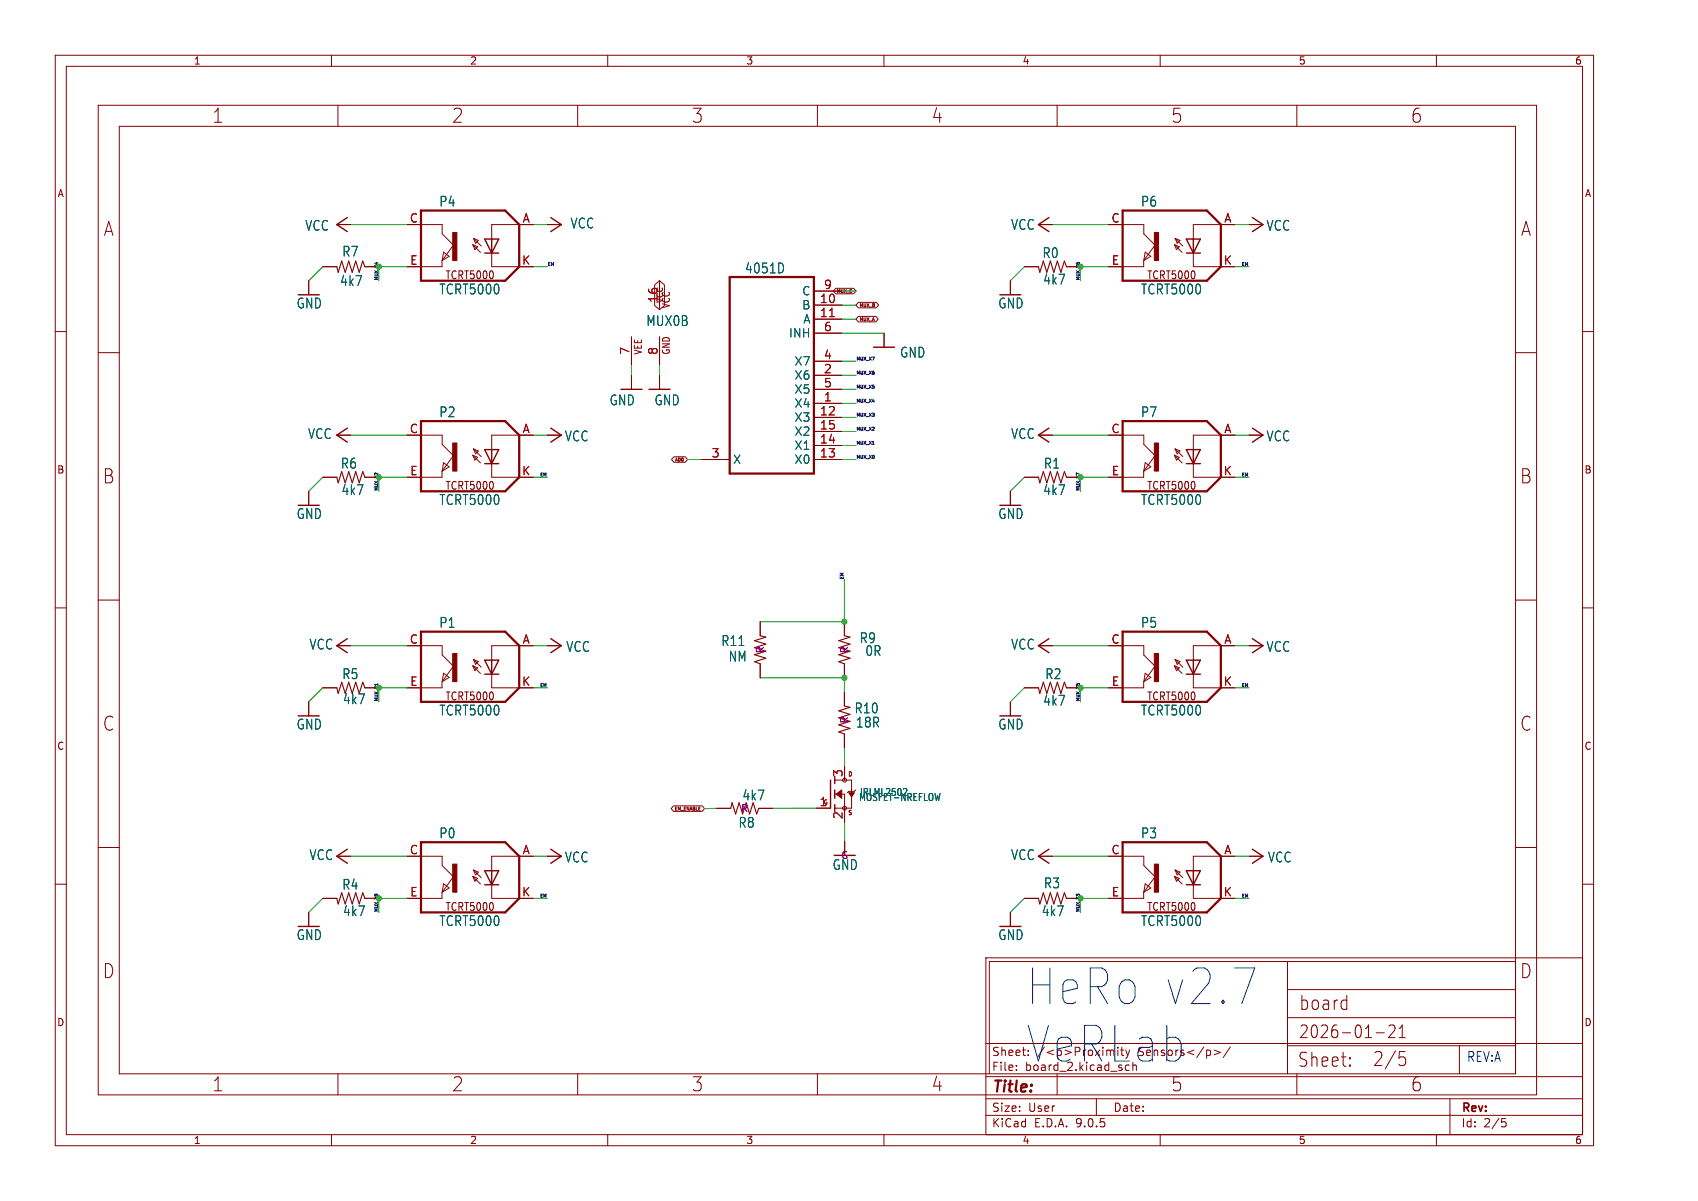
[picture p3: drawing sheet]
<svg xmlns="http://www.w3.org/2000/svg" width="297mm" height="210mm" viewBox="0 0 297 210" stroke-linecap="round" stroke-linejoin="round" font-family="sans-serif">
<g fill="none" stroke="#840000" stroke-width=".17">
<path d="M9.7 9.7h269v190.6h-269zM11.6 11.6h265.2v186.8h-265.2zM17.2 18.4h251.6v173.1h-251.6zM58 9.7v1.9M59.1 18.4v3.7M101 18.4v3.7M106.3 9.7v1.9M143 18.4v3.7M154.6 9.7v1.9M184.9 18.4v3.7M202.9 9.7v1.9M226.8 18.4v3.7"/>
<path d="M251.2 9.7v1.9M20.9 22.1h244.2v165.7h-244.2zM58.9 39.3h2.5M73.6 39.3h3.7M77.3 39.3v1.6l2 2-2 2.7M90.8 39.3h-4.8v2.5M95.7 39.3h2.5M181.6 39.3h2.5M196.4 39.3h3.6l.1 1.6 1.9 2-1.9 2.7M213.5 39.3h-4.8v2.5M218.5 39.3h2.4M9.7 58h1.9"/>
<path d="M54 49.1v2.4M56.5 46.6h2.4M63.8 46.6h2.5M77.3 45.6v1h-6.1M77.6 44.1l1 .7-1.3 .8zM82.7 42.8l.9 .4-.5 .4zM82.7 42.8l1.3 1.3M82.8 41.7l.9 .3-.5 .5zM82.8 41.7l1.4 1.3M86 44.3v2.3h4.8M110.5 58.9v4.9M114.5 49.8l.9-.7 .8 .7v3.6l-.8 .8-.9-.8z"/>
<path d="M115.4 49.1v4.9M115.4 58.9v4.9M142.4 58.3h4.9M142.4 55.8h4.9M142.4 53.4h4.9M142.4 50.9h4.9M146.2 50.4h3.1l.4 .5-.4 .5h-3.1l-.4-.5zM150.1 52.9h3.2l.4 .5-.4 .4h-3.2l-.4-.4zM150.1 55.3h3.1l.4 .5-.4 .5h-3.1l-.4-.5zM154.6 58.3v2.4M176.7 49.1v2.4M179.2 46.6h2.4"/>
<path d="M186.5 46.6h2.5M200 45.6v1h-6.1M200.3 44.1l1 .7-1.2 .8zM205.4 42.8l.9 .4-.5 .4zM205.4 42.8l1.4 1.3M205.5 41.7l.9 .3-.5 .5zM205.5 41.7l1.4 1.3M208.7 44.3v2.3h4.8M276.8 58h1.9M17.2 61.7h3.7M58.9 76.1h2.5M73.6 76.1h3.7"/>
<path d="M77.3 76.1v1.6l2 2-2 2.7M82.7 79.6l.9 .4-.5 .5zM82.7 79.6l1.3 1.3M82.8 78.5l.9 .4-.5 .5zM82.8 78.5l1.4 1.3M90.8 76.1h-4.8v2.5M95.7 76.1h2.5M110.5 65.6v2.5M115.4 65.6v2.5M117.9 79.9h2l.4 .5-.4 .4h-2l-.4-.4zM142.4 77.9h4.9M142.4 75.4h4.9"/>
<path d="M142.4 73h4.9M142.4 70.5h4.9M142.4 68.1h4.9M142.4 65.6h4.9M142.4 63.2h4.9M181.6 76.1h2.5M196.4 76.1h3.7v1.6l1.9 2-1.9 2.7M205.4 79.6l.9 .4-.5 .5zM205.4 79.6l1.4 1.3M205.5 78.5l.9 .4-.5 .5zM205.5 78.5l1.4 1.3M213.5 76.1h-4.8v2.5"/>
<path d="M218.5 76.1h2.4M265.1 61.7h3.7M54 85.9v2.5M56.5 83.5h2.4M63.8 83.5h2.5M77.3 82.4v1.1h-6.1M77.6 80.9l1 .7-1.3 .8zM86 81.1v2.4h4.8M122.7 80.4h4.9M142.4 80.4h4.9M176.7 85.9v2.5M179.2 83.5h2.4"/>
<path d="M186.5 83.5h2.5M200 82.4v1.1h-6.1M200.3 80.9l1 .7-1.2 .8zM208.7 81.1v2.4h4.8M9.7 106.3h1.9M17.2 104.9h3.7M58.9 112.9h2.5M73.6 112.9h3.7M77.3 119.2v1.1h-6.1M77.3 112.9v1.6l2 2-2 2.7M77.6 117.7l1 .8-1.3 .7zM82.7 116.4l.9 .4-.5 .5z"/>
<path d="M82.7 116.4l1.3 1.4M82.8 115.3l.9 .4-.5 .5zM82.8 115.3l1.4 1.4M86 117.9v2.4h4.8M90.8 112.9h-4.8v2.5M95.7 112.9h2.5M133 108.7v2.5M133 116.1v2.4M147.7 108.7v2.5M147.7 116.1v2.4M181.6 112.9h2.5M196.4 112.9h3.6l.1 1.6 1.9 2-1.9 2.7"/>
<path d="M200 119.2v1.1h-6.1M200.3 117.7l1 .8-1.2 .7zM205.4 116.4l.9 .4-.5 .5zM205.4 116.4l1.4 1.4M205.5 115.3l.9 .4-.5 .5zM205.5 115.3l1.4 1.4M208.7 117.9v2.4h4.8M213.5 112.9h-4.8v2.5M218.5 112.9h2.4M265.1 104.9h3.7M276.8 106.3h1.9M54 122.7v2.5"/>
<path d="M56.5 120.3h2.4M63.8 120.3h2.5M146 138.9h1.7v4.9M146 136.4h3v4.9h-3M147.7 121v2.4M147.7 128.3v2.5M147.7 134v2.4M149.7 138.1l-.3 .3h-.9l-.3 .2M176.7 122.7v2.5M179.2 120.3h2.4M186.5 120.3h2.5M9.7 154.6h1.9"/>
<path d="M17.2 148.2h3.7M54 159.5v2.5M56.5 157.1h2.4M58.9 149.7h2.5M63.8 157.1h2.5M73.6 149.7h3.7M77.3 156v1.1h-6.1M77.3 149.7v1.6l2 2-2 2.7M77.6 154.5l1 .8-1.3 .7zM82.7 153.2l.9 .4-.5 .5zM82.7 153.2l1.3 1.4M82.8 152.1l.9 .4-.5 .5z"/>
<path d="M82.8 152.1l1.4 1.4M86 154.7v2.4h4.8M90.8 149.7h-4.8v2.6M95.7 149.7h2.5M117.8 140.9h5l.4 .5-.4 .5h-5l-.4-.5zM125.4 141.3h2.4M132.7 141.3h2.5M142.8 141.3h2.5M147.7 147.1v2.5M176.7 159.5v2.5M179.2 157.1h2.4M181.6 149.7h2.5"/>
<path d="M186.5 157.1h2.5M196.4 149.7h3.6l.1 1.6 1.9 2-1.9 2.7M200 156v1.1h-6.1M200.3 154.5l1 .8-1.2 .7zM205.4 153.2l.9 .4-.5 .5zM205.4 153.2l1.4 1.4M205.5 152.1l.9 .4-.5 .5zM205.5 152.1l1.4 1.4M208.7 154.7v2.4h4.8M213.5 149.7h-4.8v2.6M218.5 149.7h2.4M265.1 148.2h3.7"/>
<path d="M276.8 154.6h1.9M172.4 167.5h104.4v30.9h-104.4zM225.2 168.1v19.7M225.2 173h39.9M225.2 178h39.9M242.9 179.4l.3-.2h.5a.63 .63 0 0 1 .2 1l-1 1.2h1.1M244.7 179.9l.6-.7v2.2M265.1 168.1h-92.1v19.7M58 198.4v1.9M59.1 187.8v3.7M101 187.8v3.7M106.3 198.4v1.9"/>
<path d="M143 187.8v3.7M154.6 198.4v1.9M172.4 195h104.4M172.4 192.1h104.4M172.4 188.3h104.4M172.4 182.5h104.4M184.9 187.8v3.7M191.8 192.1v2.9M202.9 198.4v1.9M212.4 183.6l1.1 .4-1.1 .4M215.2 183.1l-1.2 1.8M225.2 182.9h39.9"/>
<path d="M226.8 187.8v3.7M240.7 180.6h1.4M244.7 181.4h1.1M244.8 183.9h1M245 184.8h.5l.4 .5v.6l-.2 .3-.7 .1M251.2 198.4v1.9M253.6 192.1v6.3M255.3 182.9v4.9M262.7 195.6h.7M262.8 196.1h.4l.2 .3-.1 .6h-.5"/>
<circle cx="147.7" cy="136.4" r=".35"/>
<circle cx="147.7" cy="141.3" r=".35"/>
</g>
<g fill="none" stroke="#840000" stroke-width=".25">
<path d="M60.7 38l-1.8 1.3 1.8 1.2M96.3 38l1.9 1.3-1.9 1.2M183.5 38l-1.9 1.3 1.9 1.2M219.1 38l1.8 1.3-1.8 1.2M84.8 41.8h2.4l-1.2 2.5zM84.8 44.3h2.4M86 41.8v2.5M207.5 41.8h2.5l-1.3 2.5zM207.5 44.3h2.5M208.7 41.8v2.5M60.7 74.9l-1.8 1.2 1.8 1.2M84.8 78.6h2.4l-1.2 2.5z"/>
<path d="M86 78.6v2.5M96.3 74.9l1.9 1.2-1.9 1.2M108.6 68.1h3.7M113.5 68.1h3.7M152.8 60.7h3.7M183.5 74.9l-1.9 1.2 1.9 1.2M207.5 78.6h2.5l-1.3 2.5zM208.7 78.6v2.5M219.1 74.9l1.8 1.2-1.8 1.2M84.8 81.1h2.4M207.5 81.1h2.5M60.7 111.7l-1.8 1.2 1.8 1.2"/>
<path d="M84.8 115.4h2.4l-1.2 2.5zM84.8 117.9h2.4M86 115.4v2.5M96.3 111.7l1.9 1.2-1.9 1.2M183.5 111.7l-1.9 1.2 1.9 1.2M207.5 115.4h2.5l-1.3 2.5zM207.5 117.9h2.5M208.7 115.4v2.5M219.1 111.7l1.8 1.2-1.8 1.2M145.3 136.4v4.9M146 136.4v.6M146 138.1v1.5"/>
<path d="M60.7 148.5l-1.8 1.2 1.8 1.3M84.8 152.3h2.4l-1.2 2.4zM84.8 154.7h2.4M86 152.3v2.4M96.3 148.5l1.9 1.2-1.9 1.3M145.9 149.6h3.7M146 140.7v1.2M183.5 148.5l-1.9 1.2 1.9 1.3M207.5 152.3h2.5l-1.3 2.4zM207.5 154.7h2.5M208.7 152.3v2.4M219.1 148.5l1.8 1.2-1.8 1.3"/>
</g>
<g fill="none" stroke="#840000" stroke-width=".2">
<path d="M58.9 46.6l.3 1 .6-1.9 .6 1.9 .6-1.9 .6 1.9 .6-1.9 .6 1.9 .6-1.9 .4 .9M181.6 46.6l.3 1 .6-1.9 .6 1.9 .6-1.9 .6 1.9 .6-1.9 .7 1.9 .6-1.9 .3 .9M58.9 83.5l.3 .9 .6-1.9 .6 1.9 .6-1.9 .6 1.9 .6-1.9 .6 1.9 .6-1.9 .4 1M181.6 83.5l.3 .9 .6-1.9 .6 1.9 .6-1.9 .6 1.9 .6-1.9 .7 1.9 .6-1.9 .3 1M132 114.5l2 .6-2 .6 1 .4M133 111.2l1 .2-2 .6 2 .6M146.7 114.5l2 .6-2 .6 1 .4M147.7 111.2l1 .2-2 .6 2 .6M58.9 120.3l.3 1 .6-2 .6 2 .6-2 .6 2 .6-2 .6 2 .6-2 .4 1M146.7 126.8l2 .6-2 .6 1 .3M147.7 123.4l1 .3-2 .6 2 .6M181.6 120.3l.3 1 .6-2 .6 2 .6-2 .6 2 .6-2 .7 2 .6-2 .3 1"/>
<path d="M58.9 157.1l.3 1 .6-2 .6 2 .6-2 .6 2 .6-2 .6 2 .6-2 .4 1M129.3 140.4l-.6 1.9-.6-1.9-.3 .9M132.7 141.3l-.4 1-.6-1.9-.6 1.9M181.6 157.1l.3 1 .6-2 .6 2 .6-2 .6 2 .6-2 .7 2 .6-2 .3 1"/>
</g>
<path d="M73.6 36.8h14.8l2.4 2.5v7.3l-2.4 2.5h-14.8v-9.8M196.4 36.8h14.7l2.4 2.5v7.3l-2.4 2.5h-14.7v-9.8M127.6 48.4h14.8v34.4h-14.8zM73.6 73.6h14.8l2.4 2.5v7.4l-2.4 2.4h-14.8v-9.8M196.4 73.6h14.7l2.4 2.5v7.4l-2.4 2.4h-14.7v-9.8M73.6 110.5h14.8l2.4 2.4v7.4l-2.4 2.4h-14.8v-9.8M196.4 110.5h14.7l2.4 2.4v7.4l-2.4 2.4h-14.7v-9.8M73.6 147.3h14.8l2.4 2.4v7.4l-2.4 2.4h-14.8v-9.8M196.4 147.3h14.7l2.4 2.4v7.4l-2.4 2.4h-14.7v-9.8" fill="none" stroke="#840000" stroke-width=".39"/>
<g fill="#840000" stroke="#840000" stroke-width=".17">
<path d="M79.2 151.1h.7v4.9h-.7z"/>
<path d="M79.2 114.3h.7v4.9h-.7z"/>
<path d="M79.2 40.6h.7v5h-.7z"/>
<path d="M201.9 151.1h.7v4.9h-.7z"/>
<path d="M201.9 77.5h.7v4.9h-.7z"/>
<path d="M79.2 77.5h.7v4.9h-.7z"/>
<path d="M201.9 114.3h.7v4.9h-.7z"/>
<path d="M201.9 40.6h.7v5h-.7z"/>
<path d="M146.3 138.9l.9-.8v1.5z"/>
<path d="M148.5 138.6h.9l-.4 .8z"/>
</g>
<path d="M145.1 55.4h.8" fill="none" stroke="#a90000" stroke-width=".17"/>
<path d="M136.9 46.2l.1 .5-.1 .8M158.2 137.9l.4 .1v.4" fill="none" stroke="#006464" stroke-width=".17"/>
<path d="M152.6 77.7h.3M66.1 119.5v.4" fill="none" stroke="#0f0f0f" stroke-width=".17"/>
<g fill="none" stroke="#009600" stroke-width=".17">
<path d="M61.4 39.3h9.8M93.3 39.3h2.4M184.1 39.3h9.8M216 39.3h2.5M56.5 46.6l-2.5 2.5M71.2 46.6h-4.9v2.5M93.3 46.6h2.4M147.3 55.8h2.4M147.3 58.3h7.3M147.3 50.9h2.4M147.3 53.4h2.4M179.2 46.6l-2.5 2.5"/>
<path d="M193.9 46.6h-4.9v2.5M216 46.6h2.5M61.4 76.1h9.8M93.3 76.1h2.4M110.5 63.8v1.8M115.4 63.8v1.8M147.3 73h2.4M147.3 75.4h2.4M147.3 77.9h2.4M147.3 65.6h2.4M147.3 70.5h2.4M147.3 68.1h2.4"/>
<path d="M147.3 63.2h2.4M184.1 76.1h9.8M216 76.1h2.5M56.5 83.5l-2.5 2.4M71.2 83.5h-4.9v2.4M93.3 83.5h2.4M120.3 80.4h2.4M147.3 80.4h2.4M179.2 83.5l-2.5 2.4M193.9 83.5h-4.9v2.4M216 83.5h2.5M61.4 112.9h9.8"/>
<path d="M93.3 112.9h2.4M133 118.5h14.7v2.5M147.7 101.3v7.4h-14.7M184.1 112.9h9.8M216 112.9h2.5M56.5 120.3l-2.5 2.4M71.2 120.3h-4.9v2.4M93.3 120.3h2.4M147.7 130.8v3.2M179.2 120.3l-2.5 2.4M193.9 120.3h-4.9v2.4M216 120.3h2.5"/>
<path d="M56.5 157.1l-2.5 2.4M61.4 149.7h9.8M71.2 157.1h-4.9v2.4M93.3 149.7h2.4M93.3 157.1h2.4M125.4 141.3l-2.2 .1M142.8 141.3h-7.6M147.7 143.8v3.3M179.2 157.1l-2.5 2.4M184.1 149.7h9.8M193.9 157.1h-4.9v2.4M216 149.7h2.5"/>
<path d="M216 157.1h2.5"/>
</g>
<g fill="#009600" stroke="#009600" stroke-width=".17">
<circle cx="189" cy="120.3" r=".44"/>
<circle cx="189" cy="157.1" r=".44"/>
<circle cx="66.3" cy="46.6" r=".44"/>
<circle cx="66.3" cy="83.5" r=".44"/>
<circle cx="147.7" cy="108.7" r=".44"/>
<circle cx="189" cy="46.6" r=".44"/>
<circle cx="66.3" cy="120.3" r=".44"/>
<circle cx="66.3" cy="157.1" r=".44"/>
<circle cx="147.7" cy="118.5" r=".44"/>
<circle cx="189" cy="83.5" r=".44"/>
</g>
<g font-size="8.7" fill="#0000c2">
<text x="179.3" y="176.3">HeRo v2.7</text>
<text x="179.3" y="186.3">VeRLab</text>
</g>
<g font-size="3.4" fill="#840000">
<text x="37.1" y="21.7">1</text>
<text x="79" y="21.7">2</text>
<text x="121" y="21.7">3</text>
<text x="162.9" y="21.7">4</text>
<text x="204.8" y="21.7">5</text>
<text x="246.8" y="21.7">6</text>
<text x="18.1" y="41.5">A</text>
<text x="266" y="41.5">A</text>
<text x="17.9" y="84.7">B</text>
<text x="265.8" y="84.7">B</text>
<text x="17.9" y="128">C</text>
<text x="265.8" y="128">C</text>
<text x="17.9" y="171.3">D</text>
<text x="265.8" y="171.3">D</text>
<text x="227.2" y="176.8">board</text>
<text x="37.1" y="191.1">1</text>
<text x="79" y="191.1">2</text>
<text x="121" y="191.1">3</text>
<text x="162.9" y="191.1">4</text>
<text x="204.8" y="191.1">5</text>
<text x="227" y="186.8">Sheet:</text>
<text x="240.1" y="186.6">2/5</text>
<text x="246.8" y="191.1">6</text>
</g>
<text font-size="3.1" fill="#840000" x="227.2" y="181.7">2026-01-21</text>
<text font-size="2.7" fill="#840000" x="173.4" y="191.6">Title:</text>
<g font-size="2.4" fill="#006464">
<text x="53.3" y="40.6">VCC</text>
<text x="76.8" y="36.3">P4</text>
<text x="99.7" y="40.1">VCC</text>
<text x="176.8" y="40.4">VCC</text>
<text x="199.5" y="36.3">P6</text>
<text x="221.4" y="40.6">VCC</text>
<text x="59.8" y="45.1">R7</text>
<text x="182.3" y="45.3">R0</text>
<text x="59.4" y="50.2">4k7</text>
<text x="76.8" y="51.7">TCRT5000</text>
<text x="130.2" y="48">4051D</text>
<text x="182.4" y="50">4k7</text>
<text x="199.5" y="51.7">TCRT5000</text>
<text x="51.8" y="54.1">GND</text>
<text x="113" y="57.2">MUX0B</text>
<text x="174.5" y="54.1">GND</text>
<text x="157.3" y="62.7">GND</text>
<text x="106.5" y="71.1">GND</text>
<text x="114.4" y="71.1">GND</text>
<text x="53.8" y="77">VCC</text>
<text x="76.8" y="73.2">P2</text>
<text x="98.7" y="77.4">VCC</text>
<text x="176.8" y="77">VCC</text>
<text x="199.5" y="73.2">P7</text>
<text x="221.4" y="77.4">VCC</text>
<text x="59.5" y="82.1">R6</text>
<text x="182.5" y="82.1">R1</text>
<text x="59.7" y="86.8">4k7</text>
<text x="76.8" y="88.5">TCRT5000</text>
<text x="182.4" y="86.8">4k7</text>
<text x="199.5" y="88.5">TCRT5000</text>
<text x="51.8" y="91">GND</text>
<text x="174.5" y="91">GND</text>
<text x="54" y="113.8">VCC</text>
<text x="76.8" y="110">P1</text>
<text x="126.1" y="113.2">R11</text>
<text x="150.3" y="112.7">R9</text>
<text x="176.8" y="113.8">VCC</text>
<text x="199.5" y="110">P5</text>
<text x="59.8" y="119">R5</text>
<text x="99" y="114.2">VCC</text>
<text x="127.4" y="115.9">NM</text>
<text x="151.3" y="114.9">0R</text>
<text x="182.8" y="119">R2</text>
<text x="221.4" y="114.2">VCC</text>
<text x="59.9" y="123.4">4k7</text>
<text x="76.8" y="125.3">TCRT5000</text>
<text x="149.4" y="124.9">R10</text>
<text x="182.4" y="123.6">4k7</text>
<text x="199.5" y="125.3">TCRT5000</text>
<text x="51.8" y="127.8">GND</text>
<text x="149.6" y="127.4">18R</text>
<text x="174.5" y="127.8">GND</text>
<text x="129.8" y="140.2">4k7</text>
<text x="76.8" y="146.8">P0</text>
<text x="129.1" y="144.9">R8</text>
<text x="199.5" y="146.8">P3</text>
<text x="54" y="150.6">VCC</text>
<text x="59.8" y="155.8">R4</text>
<text x="98.7" y="151">VCC</text>
<text x="145.5" y="152.3">GND</text>
<text x="176.8" y="150.6">VCC</text>
<text x="182.5" y="155.5">R3</text>
<text x="221.7" y="151">VCC</text>
<text x="59.9" y="160.4">4k7</text>
<text x="182.1" y="160.4">4k7</text>
<text x="51.8" y="164.6">GND</text>
<text x="76.8" y="162.1">TCRT5000</text>
<text x="174.5" y="164.6">GND</text>
<text x="199.5" y="162.1">TCRT5000</text>
</g>
<text font-size="2.4" fill="#0000c2" x="256.5" y="185.8">REV:A</text>
<g font-size="2.1" fill="#a90000">
<text x="71.6" y="39">C</text>
<text x="91.3" y="39">A</text>
<text x="194.3" y="39">C</text>
<text x="214.1" y="39">A</text>
<text x="71.7" y="46.4">E</text>
<text x="91.2" y="46.4">K</text>
<text x="194.4" y="46.4">E</text>
<text x="214" y="46.4">K</text>
<text x="115.1" y="53" transform="rotate(-90 115.1 53)">16</text>
<text x="143.3" y="53.1">10</text>
<text x="144" y="50.7">9</text>
<text x="143.3" y="55.6">11</text>
<text x="144" y="58">6</text>
<text x="110.2" y="62.1" transform="rotate(-90 110.2 62.1)">7</text>
<text x="115.1" y="62.1" transform="rotate(-90 115.1 62.1)">8</text>
<text x="144" y="65.4">2</text>
<text x="144" y="62.9">4</text>
<text x="144" y="70.3">1</text>
<text x="144" y="67.8">5</text>
<text x="71.6" y="75.8">C</text>
<text x="91.3" y="75.8">A</text>
<text x="143.3" y="77.7">14</text>
<text x="143.3" y="75.2">15</text>
<text x="143.3" y="72.7">12</text>
<text x="194.3" y="75.8">C</text>
<text x="214.1" y="75.8">A</text>
<text x="71.7" y="83.2">E</text>
<text x="91.2" y="83.2">K</text>
<text x="124.4" y="80.1">3</text>
<text x="143.3" y="80.1">13</text>
<text x="194.4" y="83.2">E</text>
<text x="214" y="83.2">K</text>
<text x="71.6" y="112.7">C</text>
<text x="91.3" y="112.7">A</text>
<text x="194.3" y="112.7">C</text>
<text x="214.1" y="112.7">A</text>
<text x="71.7" y="120">E</text>
<text x="91.2" y="120">K</text>
<text x="194.4" y="120">E</text>
<text x="214" y="120">K</text>
<text x="147.5" y="136" transform="rotate(-90 147.5 136)">3</text>
<text x="143.3" y="141.1">1</text>
<text x="147.5" y="143.3" transform="rotate(-90 147.5 143.3)">2</text>
<text x="71.6" y="149.5">C</text>
<text x="91.3" y="149.5">A</text>
<text x="194.3" y="149.5">C</text>
<text x="214.1" y="149.5">A</text>
<text x="71.7" y="156.8">E</text>
<text x="91.2" y="156.8">K</text>
<text x="194.4" y="156.8">E</text>
<text x="214" y="156.8">K</text>
</g>
<g font-size="2.1" fill="#006464">
<text x="140.3" y="51.9">C</text>
<text x="137.9" y="59.2">INH</text>
<text x="140.3" y="54.3">B</text>
<text x="140.5" y="56.8">A</text>
<text x="138.9" y="64.1">X7</text>
<text x="138.9" y="71.5">X4</text>
<text x="138.9" y="69">X5</text>
<text x="138.9" y="66.6">X6</text>
<text x="138.9" y="76.4">X2</text>
<text x="138.9" y="73.9">X3</text>
<text x="128.1" y="81.3">X</text>
<text x="138.9" y="81.3">X0</text>
<text x="138.9" y="78.9">X1</text>
</g>
<g font-size="2" fill="#840000">
<text x="173.4" y="184.9">Sheet:</text>
<text x="173.4" y="187.5">File:</text>
<text x="179.3" y="187.5">board_2.kicad_sch</text>
<text x="173.4" y="197.3">KiCad</text>
<text x="173.4" y="194.6">Size:</text>
<text x="179.8" y="194.6">User</text>
<text x="180.9" y="197.3">E.D.A.</text>
<text x="188.2" y="197.3">9.0.5</text>
<text x="194.7" y="194.6">Date:</text>
<text x="255.5" y="194.8">Rev:</text>
<text x="255.5" y="197.3">Id:</text>
<text x="259.5" y="197.3">2/5</text>
</g>
<g font-size="2" fill="#0000c2">
<text x="181.4" y="184.9">/&lt;p&gt;Proximity</text>
<text x="199.1" y="184.9">Sensors&lt;/p&gt;/</text>
</g>
<g font-size="1.9" fill="#006464">
<text x="77.8" y="49">TCRT5000</text>
<text x="200.6" y="49">TCRT5000</text>
<text x="77.8" y="85.8">TCRT5000</text>
<text x="200.6" y="85.8">TCRT5000</text>
<text x="77.8" y="122.7">TCRT5000</text>
<text x="200.6" y="122.7">TCRT5000</text>
<text x="77.8" y="159.5">TCRT5000</text>
<text x="200.6" y="159.5">TCRT5000</text>
</g>
<g font-size="1.7" fill="#840000">
<text x="33.8" y="11.5">1</text>
<text x="82.1" y="11.5">2</text>
<text x="130.5" y="11.5">3</text>
<text x="178.8" y="11.5">4</text>
<text x="227.1" y="11.5">5</text>
<text x="275.4" y="11.5">6</text>
<text x="10" y="34.7">A</text>
<text x="277.1" y="34.7">A</text>
<text x="117.4" y="54" transform="rotate(-90 117.4 54)">VCC</text>
<text x="112.5" y="62.1" transform="rotate(-90 112.5 62.1)">VEE</text>
<text x="117.4" y="62.1" transform="rotate(-90 117.4 62.1)">GND</text>
<text x="9.9" y="83">B</text>
<text x="277.1" y="83">B</text>
<text x="9.9" y="131.3">C</text>
<text x="277.1" y="131.3">C</text>
<text x="9.9" y="179.6">D</text>
<text x="277.1" y="179.6">D</text>
<text x="33.8" y="200.2">1</text>
<text x="82.1" y="200.2">2</text>
<text x="130.5" y="200.2">3</text>
<text x="178.8" y="200.2">4</text>
<text x="227.1" y="200.2">5</text>
<text x="275.4" y="200.2">6</text>
</g>
<g font-size="1.7" fill="#840084">
<text x="133.8" y="114.3" transform="rotate(-90 133.8 114.3)">R</text>
<text x="148.5" y="114.3" transform="rotate(-90 148.5 114.3)">R</text>
<text x="148.5" y="126.6" transform="rotate(-90 148.5 126.6)">R</text>
<text x="129.6" y="142.2">R</text>
<text x="147" y="150.4">G</text>
</g>
<g font-size="1.7" fill="#006464">
<text x="150.2" y="140.3">MOSFET-NREFLOW</text>
<text x="150.3" y="139.4">IRLML2502</text>
</g>
<text font-size="1.4" fill="#a90000" x="116.1" y="53.1" transform="rotate(-90 116.1 53.1)">VCC</text>
<g font-size="1.1" fill="#840000">
<text x="148.2" y="136">D</text>
<text x="148.2" y="142.7">S</text>
</g>
<text font-size="1.1" fill="#a90000" x="143.9" y="140.9">G</text>
<g font-size=".8" fill="#0f0f0f">
<text x="95.7" y="46.5">EM</text>
<text x="217" y="46.5">EM</text>
<text x="66.2" y="49.1" transform="rotate(-90 66.2 49.1)">MUX_X4</text>
<text x="188.9" y="49.1" transform="rotate(-90 188.9 49.1)">MUX_X6</text>
<text x="149.7" y="63.1">MUX_X7</text>
<text x="149.7" y="65.5">MUX_X6</text>
<text x="149.7" y="68">MUX_X5</text>
<text x="149.7" y="70.4">MUX_X4</text>
<text x="149.7" y="75.3">MUX_X2</text>
<text x="149.7" y="77.8">MUX_X1</text>
<text x="149.7" y="72.9">MUX_X3</text>
<text x="94.3" y="83.3">EM</text>
<text x="149.7" y="80.2">MUX_X0</text>
<text x="217" y="83.3">EM</text>
<text x="66.2" y="85.9" transform="rotate(-90 66.2 85.9)">MUX_X2</text>
<text x="188.9" y="85.9" transform="rotate(-90 188.9 85.9)">MUX_X7</text>
<text x="147.6" y="101.3" transform="rotate(-90 147.6 101.3)">EM</text>
<text x="66.2" y="122.7" transform="rotate(-90 66.2 122.7)">MUX_X1</text>
<text x="94.3" y="120.2">EM</text>
<text x="188.9" y="122.7" transform="rotate(-90 188.9 122.7)">MUX_X5</text>
<text x="217" y="120.2">EM</text>
<text x="66.2" y="159.5" transform="rotate(-90 66.2 159.5)">MUX_X0</text>
<text x="94.3" y="157">EM</text>
<text x="188.9" y="159.5" transform="rotate(-90 188.9 159.5)">MUX_X3</text>
<text x="217" y="157">EM</text>
</g>
<g font-size=".8" fill="#840000">
<text x="146.1" y="51.4">MUX_C</text>
<text x="150.3" y="53.9">MUX_B</text>
<text x="150.3" y="56.3">MUX_A</text>
<text x="117.8" y="80.9">AD0</text>
<text x="117.8" y="141.9">EM_ENABLE</text>
</g>
</svg>
